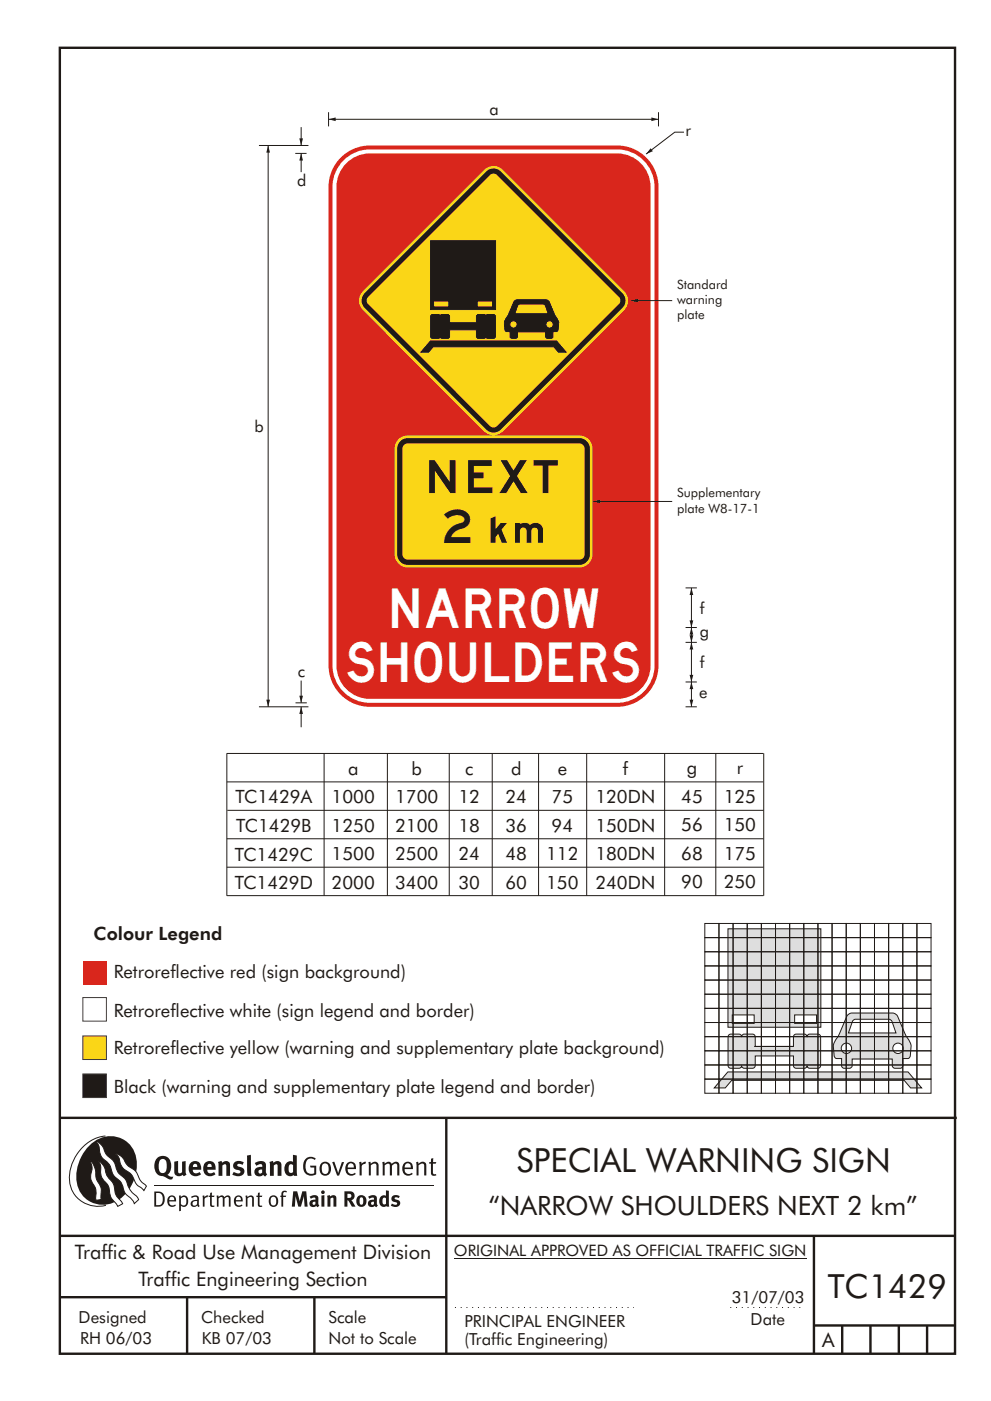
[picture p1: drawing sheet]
<svg xmlns="http://www.w3.org/2000/svg" width="210mm" height="297mm" viewBox="0 0 210 297" stroke-linecap="round" stroke-linejoin="round" font-family="sans-serif">
<g fill="none" stroke="#1f1a17" stroke-width=".51">
<path d="M12.7 10.1h189.9v276.9h-189.9zM12.7 237h190.3M94.7 236.9v50.1M12.7 262h190M12.7 275h82M39.7 275v12M66.7 275v12M172.7 262v25M172.7 281h30M178.7 281v6M184.7 281v6M190.7 281v6"/>
<path d="M196.7 281v6"/>
</g>
<path d="M96.3 266.7h74.7" fill="none" stroke="#1f1a17" stroke-width=".21"/>
<path d="M17.6 211.5h5v5h-5z" fill-rule="evenodd" fill="#fff" stroke="#291770" stroke-width=".21"/>
<path d="M17.6 219.6h5v5h-5z" fill-rule="evenodd" fill="#fad617" stroke="#291770" stroke-width=".21"/>
<path d="M17.6 227.7h5v5h-5z" fill-rule="evenodd" fill="#1f1a17" stroke="#291770" stroke-width=".21"/>
<path d="M17.6 203.8h5v5h-5z" fill="#d9261c"/>
<g fill="#1f1a17">
<path d="M64.9 245.6a1.61 1.61 0 0 1 2.1 .1l-.2 .2a1.17 1.17 0 0 0-1.4-.1 1.17 1.17 0 0 0-.6 1.2 1.42 1.42 0 0 0 1.2 1.9l.7-.2v-1.2h-.8l-.1-.4h1.3v1.9a1.82 1.82 0 0 1-2.2-.1 1.82 1.82 0 0 1-.6-2.1l.2-.7z" fill-rule="evenodd"/>
<path d="M68.2 246.6a1.77 1.77 0 0 0 .4 2.6 1.39 1.39 0 0 0 1.4-.5 1.39 1.39 0 0 0 .2-1.5 1.19 1.19 0 0 0-2-.6zM68.5 246.8a.83 .83 0 0 1 1 .1 .83 .83 0 0 1 .2 1 .75 .75 0 0 1-.6 1 .75 .75 0 0 1-.8-.8v-.9z" fill-rule="evenodd"/>
<path d="M70.5 246.4l.4-.1 .8 2.4 .8-2.3h.5l-1.1 2.8h-.4z" fill-rule="evenodd"/>
<path d="M73.6 246.7a1.74 1.74 0 0 0 .5 2.5h.9l.5-.3-.2-.3a.89 .89 0 0 1-1.1 .2 .89 .89 0 0 1-.4-.9h1.7a1.15 1.15 0 0 0-.4-1.4 1.15 1.15 0 0 0-1.5 .2zM74 246.9a.67 .67 0 0 1 .8-.1 .67 .67 0 0 1 .3 .7h-1.3z" fill-rule="evenodd"/>
<path d="M76.2 246.4l.4-.1 .1 .5 .5-.4 .5-.1-.2 .5a.61 .61 0 0 0-.8 .6v1.8h-.4z" fill-rule="evenodd"/>
<path d="M78.1 246.4l.5-.1 .1 .5a.89 .89 0 0 1 .9-.5 .89 .89 0 0 1 .7 .8v2.1h-.4v-2.1l-.1-.3-.3-.1-.8 .4v2.1h-.4z" fill-rule="evenodd"/>
<path d="M81.1 246.4l.4-.1 .1 .4a.83 .83 0 0 1 .8-.4 .83 .83 0 0 1 .7 .5 .86 .86 0 0 1 .9-.5 .86 .86 0 0 1 .7 .8v2.1h-.4l-.1-2.3a.5 .5 0 0 0-.8 0l-.2 .2v2.1h-.5v-2.2l-.4-.3-.7 .4v2.1h-.4z" fill-rule="evenodd"/>
<path d="M85.7 246.7a1.74 1.74 0 0 0 .5 2.5h.9l.5-.3-.2-.3a.89 .89 0 0 1-1.1 .2 .89 .89 0 0 1-.4-.9h1.7a1.15 1.15 0 0 0-.5-1.4 1.15 1.15 0 0 0-1.4 .2zM86 246.9a.67 .67 0 0 1 .9-.1 .67 .67 0 0 1 .3 .7h-1.3z" fill-rule="evenodd"/>
<path d="M88.3 246.4l.4-.1 .1 .5a.89 .89 0 0 1 .9-.5 .89 .89 0 0 1 .7 .8v2.1h-.4v-2.1l-.1-.3-.3-.1-.8 .4v2.1h-.4z" fill-rule="evenodd"/>
<path d="M91.5 245.7l.4-.2v.9h.7l-.2 .3h-.5v2.1l.1 .1h.5l.1 .3a.71 .71 0 0 1-1.2-.5v-2h-.3v-.3h.3z" fill-rule="evenodd"/>
<path d="M37 246.3l.8-.2v2a.46 .46 0 0 0 .2 .7 .46 .46 0 0 0 .6-.3v-2.2l.8-.1v2.3l.2 .6-.6 .3-.2-.3a1.03 1.03 0 0 1-1.2 .2 1.03 1.03 0 0 1-.6-1z" fill-rule="evenodd"/>
<path d="M40.4 246.6a1.64 1.64 0 0 0 0 2.3 1.64 1.64 0 0 0 2.3 .1l-.4-.5a.78 .78 0 0 1-.9 .3 .78 .78 0 0 1-.5-.8h1.8a1.37 1.37 0 0 0-.6-1.6 1.37 1.37 0 0 0-1.7 .2zM41 246.9a.48 .48 0 0 1 .7-.1 .48 .48 0 0 1 .2 .6h-1z" fill-rule="evenodd"/>
<path d="M43.5 246.6a1.65 1.65 0 0 0-.2 2 1.65 1.65 0 0 0 1.9 .7l.5-.3-.3-.5a.78 .78 0 0 1-.9 .3 .78 .78 0 0 1-.5-.8h1.8a1.37 1.37 0 0 0-.6-1.6 1.37 1.37 0 0 0-1.7 .2zM44.1 246.9a.48 .48 0 0 1 .6-.1 .48 .48 0 0 1 .2 .6h-.9z" fill-rule="evenodd"/>
<path d="M46.3 246.4l.7-.3 .1 .4a.95 .95 0 0 1 1-.3 .95 .95 0 0 1 .7 .9v2.2h-.8v-2.3l-.3-.2-.5 .3v2.2h-.8z" fill-rule="evenodd"/>
<path d="M49.7 246.5a1.73 1.73 0 0 1 2-.1l-.2 .6-.6-.2a.42 .42 0 0 0-.6 .3l.2 .2a1.23 1.23 0 0 1 1.4 1 1.47 1.47 0 0 1-2.3 .9l-.3-.1 .3-.6 .7 .3a.47 .47 0 0 0 .7-.3 .87 .87 0 0 0-1-.6l-.4-.2-.1-.4z" fill-rule="evenodd"/>
<path d="M54.1 246.6l.3 .6 .3-.2a.62 .62 0 0 1 .9 0v.4a1.21 1.21 0 0 0-1.3 .3 1.21 1.21 0 0 0-.2 1.4 1.19 1.19 0 0 0 1.7 0l.5 .3 .4-.4-.3-.4v-1.3a.96 .96 0 0 0-1.3-1.1zM55 248.1l.6-.1v.6a.43 .43 0 0 1-.6 .1 .43 .43 0 0 1 0-.6z" fill-rule="evenodd"/>
<path d="M57.2 246.4l.7-.3 .1 .4a.95 .95 0 0 1 1-.3 .95 .95 0 0 1 .7 .9v2.2h-.8v-2.3l-.3-.2-.5 .3v2.2h-.8z" fill-rule="evenodd"/>
<path d="M62.2 244.8v1.6a1.29 1.29 0 0 0-1.4 .1 1.29 1.29 0 0 0-.5 1.3 1.24 1.24 0 0 0 .5 1.4 1.24 1.24 0 0 0 1.5-.1l.1 .2h.7l-.1-4.3zM61.5 246.9h.4l.3 .1v1.5l-.3 .2a.48 .48 0 0 1-.6-.5 1.52 1.52 0 0 1 .2-1.3z" fill-rule="evenodd"/>
<path d="M52.4 245l.8-.2 .2 4.5h-.8l-.1-.2z" fill-rule="evenodd"/>
</g>
<path d="M22.4 240.9a9 9 0 0 0-7.4 10.8 6.2 6.2 0 0 0 7.5 3.9M32.7 251.4h59.4" fill="none" stroke="#1f1a17" stroke-width=".21"/>
<path d="M19.1 242.7a5.7 5.7 0 0 1 6.5-1.4 5.7 5.7 0 0 1 3.4 5.7 8.6 8.6 0 0 1-6.2 8.4 5.7 5.7 0 0 1-6.5-7.1 9.9 9.9 0 0 1 2.8-5.6z" fill-rule="evenodd" fill="#1f1a17"/>
<path d="M24.4 244.6a3.1 3.1 0 0 1 2.3 2.1l.8 .8a3.2 3.2 0 0 1 2 2.3l.4 .7 1.2 1-.6 .9-.2-.3a3.5 3.5 0 0 1-1.9-2 3.8 3.8 0 0 0-2.1-2.2 3.5 3.5 0 0 1-1-2.3zM20.4 242a3.4 3.4 0 0 1 1.9 2.4l.7 .9a3.3 3.3 0 0 1 1.7 2.5 4.4 4.4 0 0 0 1.7 2l.3 .3a6.1 6.1 0 0 0 2.5 3.7l.2 .5-.9 .9a6.1 6.1 0 0 0-1.9-2.2l-.4-.7a3.6 3.6 0 0 0-1.9-2.8l-.6-1.1a3.6 3.6 0 0 0-1.9-2.8 3.7 3.7 0 0 1-.8-2.4zM21 246.2a3.4 3.4 0 0 1 1.5 2.7l.6 .9a3.8 3.8 0 0 1 1.4 3.1l.3 .8 1.2 1.5-1 .6-.5-.8a3.2 3.2 0 0 1-1.3-2.8 4.3 4.3 0 0 0-1.4-2.2 4.7 4.7 0 0 1-.5-2.9zM19.2 246.1a5.1 5.1 0 0 1 1.2 3.7l.3 .7a3.1 3.1 0 0 1 .7 3l.1 .8-1.1 .2-.1-.8a3.5 3.5 0 0 0-.9-3.2 3.6 3.6 0 0 1 .1-2.6z" fill-rule="evenodd" fill="#fff" stroke="#1f1a17" stroke-width=".21"/>
<g fill="#1f1a17">
<path d="M33.4 245.5a2.51 2.51 0 0 0 .4 3.7l.8 .2a2.78 2.78 0 0 0 2 .6l.2-.5h-.6l-.7-.4a2.56 2.56 0 0 0 0-3.8 1.83 1.83 0 0 0-2.1 .2zM34 245.9a.87 .87 0 0 1 1 0 .87 .87 0 0 1 .4 .9v.4a1.17 1.17 0 0 1-.9 1.5h-.3a2.38 2.38 0 0 1-.2-2.8z" fill-rule="evenodd"/>
<path d="M33.1 252.9v2.6a1.12 1.12 0 0 0 1.2-.3 1.12 1.12 0 0 0 .2-1.1l-.1-.6-.3-.4zM32.7 252.6h1.1a1.67 1.67 0 0 1 1.2 1.7 1.67 1.67 0 0 1-1.3 1.5h-1zM36.1 253.9l-.2 .6h1.1a.55 .55 0 0 0-.3-.7 .55 .55 0 0 0-.6 .1zM35.8 253.8a.95 .95 0 0 1 1.2-.2 .95 .95 0 0 1 .4 1.1h-1.5a.72 .72 0 0 0 .4 .8 .72 .72 0 0 0 .9-.1l.1 .2a1.15 1.15 0 0 1-1.5 0 1.15 1.15 0 0 1-.2-1.5zM38.4 254.1v1.2a.7 .7 0 0 0 .9 .1 .7 .7 0 0 0 .2-.9 .61 .61 0 0 0-.4-.7 .61 .61 0 0 0-.7 .3zM38 253.5l.3-.1 .1 .4a.95 .95 0 0 1 1.2-.1 .95 .95 0 0 1 .3 1.1 .92 .92 0 0 1-.5 1 .92 .92 0 0 1-1-.2v1.1l-.4 .1zM40.9 254.9a.5 .5 0 0 0 .2 .7 .5 .5 0 0 0 .7-.3v-.7zM40.5 253.8a1 1 0 0 1 1.7 .2v1.4l.2 .3-.2 .2-.3-.3a.78 .78 0 0 1-1.4-.1 .78 .78 0 0 1 .8-1.1h.5a.58 .58 0 0 0-.3-.7 .58 .58 0 0 0-.7 .3zM43 253.5l.3-.1 .1 .4 .3-.3h.5l-.2 .3a.52 .52 0 0 0-.6 .6v1.4h-.4zM44.6 252.9l.4-.1-.1 .7h.6l-.1 .3h-.5v1.5a.35 .35 0 0 0 .6 .3v.2a.57 .57 0 0 1-.6 .1 .57 .57 0 0 1-.3-.5v-1.6h-.3v-.3h.3zM45.9 253.5l.4-.1 .1 .4 .2-.2a.64 .64 0 0 1 1 .2 .7 .7 0 0 1 .8-.4 .7 .7 0 0 1 .5 .7v1.7h-.4v-1.7l-.2-.3-.7 .3v1.7h-.3v-1.6a.38 .38 0 0 0-.3-.5 .38 .38 0 0 0-.5 .3l-.1 .1v1.7h-.4zM50.2 253.9l-.2 .6h1.1a.55 .55 0 0 0-.2-.7 .55 .55 0 0 0-.7 .1zM49.9 253.8a.95 .95 0 0 1 1.2-.2 .95 .95 0 0 1 .4 1.1h-1.5a.72 .72 0 0 0 .4 .8 .72 .72 0 0 0 .9-.1l.1 .2a1.15 1.15 0 0 1-1.5 0 1.15 1.15 0 0 1-.2-1.5zM52.1 253.5l.3-.1 .1 .4a.72 .72 0 0 1 .8-.4 .72 .72 0 0 1 .6 .7v1.7h-.4v-1.5a.45 .45 0 0 0-.3-.6 .45 .45 0 0 0-.5 .3l-.2 .1v1.7h-.3zM54.7 252.9l.4-.1v.7h.6l-.1 .3h-.5v1.5a.35 .35 0 0 0 .5 .3v.2a.57 .57 0 0 1-.6 .1 .57 .57 0 0 1-.3-.5v-1.6h-.3v-.3h.3zM57.6 253.9l-.2 .7a.65 .65 0 0 0 .3 .9 .65 .65 0 0 0 .8-.3l.1-.1a.93 .93 0 0 0-.7-1.4zM57.3 253.8a1.12 1.12 0 0 1 1.4 0 1.12 1.12 0 0 1 .2 1.4 1.01 1.01 0 0 1-1.2 .7 1.01 1.01 0 0 1-.7-1.2zM59.9 252.6l.5-.2 .5 .2-.2 .2-.3-.1-.3 .2v.6h.6l-.1 .3h-.5v2h-.4v-2h-.2v-.3h.2zM62.2 252.6l-.3 3.2h.7l.1-2.2 .6 2.2h.5l.7-2.2 .1 2.2h.7l-.3-3.2h-.9l-.5 2.1-.5-2.1zM65.7 253.7l.3 .5a.51 .51 0 0 1 .5-.3 .51 .51 0 0 1 .4 .4v.1a.88 .88 0 0 0-1.1 .3 .88 .88 0 0 0 .2 1.1 .9 .9 0 0 0 1.1-.1l.3 .3 .4-.4-.3-.3v-1.1a.87 .87 0 0 0-.4-.8 .87 .87 0 0 0-1 .1zM66.4 254.9l.5-.1v.5l-.1 .1h-.3l-.2-.1zM68.2 253.5v2.3h.6v-2.4zM68.1 252.8a.4 .4 0 0 0 .8 0 .4 .4 0 0 0-.8 0zM69.4 253.5l.1 2.3h.6v-1.7a.33 .33 0 0 1 .4-.2 .33 .33 0 0 1 .2 .4v1.5h.7v-1.7a.75 .75 0 0 0-.6-.7 .75 .75 0 0 0-.8 .3v-.3zM73.1 252.6v3.2h.6v-1.3l.3 .2 .7 1.1h.7l-.9-1.4a.94 .94 0 0 0 .7-1 .94 .94 0 0 0-.9-.8zM73.7 253.1a.51 .51 0 0 1 .7 .1 .51 .51 0 0 1-.1 .8h-.6zM75.9 253.7a1.19 1.19 0 0 0-.1 1.8 1.19 1.19 0 0 0 1.7-.1 1.19 1.19 0 0 0 0-1.6 1.19 1.19 0 0 0-1.6-.1zM76.5 253.9h.2a.99 .99 0 0 1 0 1.5 1.06 1.06 0 0 1-.2-1.5zM78.1 253.7l.3 .5a.51 .51 0 0 1 .5-.3 .51 .51 0 0 1 .4 .4v.1a.88 .88 0 0 0-1.1 .3 .88 .88 0 0 0 .2 1.1 .9 .9 0 0 0 1.1-.1l.3 .3 .4-.4-.2-.3v-1.1a.87 .87 0 0 0-.5-.8 .87 .87 0 0 0-1 .1zM78.9 254.9l.4-.1v.5l-.1 .1h-.3l-.2-.1zM81.9 252.4v1.2a1.2 1.2 0 0 0-1.4 .5 1.2 1.2 0 0 0 .2 1.5l.5 .3 .8-.2v.1h.6l-.1-3.3zM81.4 254l.5 .1-.1 1.2a.46 .46 0 0 1-.5 0 .46 .46 0 0 1-.2-.6zM83.3 253.6a.79 .79 0 0 0-.2 1 .79 .79 0 0 0 1 .3 .33 .33 0 0 1 0 .5 .33 .33 0 0 1-.5 0l-.5-.2-.2 .4a1.15 1.15 0 0 0 1.2 .3 1.15 1.15 0 0 0 .8-1 1.49 1.49 0 0 0-1.2-.7 .4 .4 0 0 1 .3-.4 .4 .4 0 0 1 .4 .1l.2 .1 .2-.4a1.47 1.47 0 0 0-1.5 0z" fill-rule="evenodd"/>
</g>
<path d="M96.5 277.2h38M154.9 277.2h15.8" fill="none" stroke="#1f1a17" stroke-width=".21" stroke-dasharray=".2 1" stroke-linecap="butt"/>
<path d="M179.8 215.2l-1.8 4.1-1.2 2.2 .2 2.6 .5 .3h1.1v1.6l.2 .4 1.5 .1 .4-.3 .1-1.7h8.5v1.5l.3 .4 1.5 .1 .4-.3v-1.8h1.1l.5-.3 .2-2.6-1.2-2.2-1.8-4.1-.9-.4h-8.7zM181 216.3l-1 2.7h10.1l-.9-2.5-.5-.4h-7.2zM178.5 222.3a1.1 1.1 0 0 1 2.2 0 1.1 1.1 0 0 1-2.2 0zM189.4 222.3a1.1 1.1 0 0 1 2.2 0 1.1 1.1 0 0 1-2.2 0zM154.6 219.4l.4-.2 1.8 .1h.2l.4 .4 .3-.4 .2-.1 1.8 .1a.58 .58 0 0 1 .5 .5v2.1h8.1v-2.1a.58 .58 0 0 1 .6-.6l1.8 .1h.2l.3 .4 .3-.4 .3-.1 1.7 .1a.58 .58 0 0 1 .6 .5v6.1a.58 .58 0 0 1-.6 .6h-1.7l-.3-.1-.3-.4-.3 .4-.2 .1h-1.8a.58 .58 0 0 1-.6-.6v-2h-8.1v2a.58 .58 0 0 1-.5 .6h-1.8l-.2-.1-.4-.4-.3 .4-.2 .1h-1.8a.58 .58 0 0 1-.5-.6v-6.1zM155.4 215.2h4.6v1.8h-4.6zM168.6 215.2h4.6v1.8h-4.6zM154.4 196.9h19.8v20.9h-19.8zM160.1 221.9h8.1zM154.4 227.3l-2.9 3.4h2.4l1.3-1.6h36.6l1.4 1.6h2.3l-2.8-3.4z" fill-rule="evenodd" fill="#dedede" stroke="#1f1a17" stroke-width=".21"/>
<g fill="none" stroke="#1f1a17" stroke-width=".21">
<path d="M145.1 28h-1.9l-6.1 4.7M149.5 198.8h3v3h-3zM149.5 195.8h3v3h-3zM152.5 198.8h3v3h-3zM152.5 195.8h3v3h-3zM155.5 198.8h3v3h-3zM155.5 195.8h3v3h-3zM158.5 198.8h3v3h-3zM158.5 195.8h3v3h-3zM161.5 198.8h3v3h-3zM161.5 195.8h3v3h-3zM164.5 198.8h3v3h-3z"/>
<path d="M164.5 195.8h3v3h-3zM167.5 198.8h3v3h-3zM167.5 195.8h3v3h-3zM170.5 198.8h3v3h-3zM170.5 195.8h3v3h-3zM173.5 198.8h3v3h-3zM173.5 195.8h3v3h-3zM176.5 198.8h3v3h-3zM176.5 195.8h3v3h-3zM179.5 198.8h3v3h-3zM179.5 195.8h3v3h-3zM182.5 198.8h3v3h-3z"/>
<path d="M182.5 195.8h3v3h-3zM185.5 198.8h3v3h-3zM185.5 195.8h3v3h-3zM188.5 198.8h3v3h-3zM188.5 195.8h3v3h-3zM191.5 198.8h3v3h-3zM191.5 195.8h3v3h-3zM194.5 198.8h3v3h-3zM194.5 195.8h3v3h-3zM149.5 201.8h3v3h-3zM149.5 204.8h3v3h-3zM149.5 207.8h3v3h-3z"/>
<path d="M149.5 210.8h3v3h-3zM149.5 213.8h3v3h-3zM149.5 216.8h3v3h-3zM149.5 219.8h3v3h-3zM152.5 201.8h3v3h-3zM152.5 204.8h3v3h-3zM152.5 207.8h3v3h-3zM152.5 210.8h3v3h-3zM152.5 213.8h3v3h-3zM152.5 216.8h3v3h-3zM152.5 219.8h3v3h-3zM155.5 201.8h3v3h-3z"/>
<path d="M155.5 204.8h3v3h-3zM155.5 207.8h3v3h-3zM155.5 210.8h3v3h-3zM155.5 213.8h3v3h-3zM155.5 216.8h3v3h-3zM155.5 219.8h3v3h-3zM158.5 201.8h3v3h-3zM158.5 204.8h3v3h-3zM158.5 207.8h3v3h-3zM158.5 210.8h3v3h-3zM158.5 213.8h3v3h-3zM158.5 216.8h3v3h-3z"/>
<path d="M158.5 219.8h3v3h-3zM161.5 201.8h3v3h-3zM161.5 204.8h3v3h-3zM161.5 207.8h3v3h-3zM161.5 210.8h3v3h-3zM161.5 213.8h3v3h-3zM161.5 216.8h3v3h-3zM161.5 219.8h3v3h-3zM164.5 201.8h3v3h-3zM164.5 204.8h3v3h-3zM164.5 207.8h3v3h-3zM164.5 210.8h3v3h-3z"/>
<path d="M164.5 213.8h3v3h-3zM164.5 216.8h3v3h-3zM164.5 219.8h3v3h-3zM167.5 201.8h3v3h-3zM167.5 204.8h3v3h-3zM167.5 207.8h3v3h-3zM167.5 210.8h3v3h-3zM167.5 213.8h3v3h-3zM167.5 216.8h3v3h-3zM167.5 219.8h3v3h-3zM170.5 201.8h3v3h-3zM170.5 204.8h3v3h-3z"/>
<path d="M170.5 207.8h3v3h-3zM170.5 210.8h3v3h-3zM170.5 213.8h3v3h-3zM170.5 216.8h3v3h-3zM170.5 219.8h3v3h-3zM173.5 201.8h3v3h-3zM173.5 204.8h3v3h-3zM173.5 207.8h3v3h-3zM173.5 210.8h3v3h-3zM173.5 213.8h3v3h-3zM173.5 216.8h3v3h-3zM173.5 219.8h3v3h-3z"/>
<path d="M176.5 201.8h3v3h-3zM176.5 204.8h3v3h-3zM176.5 207.8h3v3h-3zM176.5 210.8h3v3h-3zM176.5 213.8h3v3h-3zM176.5 216.8h3v3h-3zM176.5 219.8h3v3h-3zM179.5 201.8h3v3h-3zM179.5 204.8h3v3h-3zM179.5 207.8h3v3h-3zM179.5 210.8h3v3h-3zM179.5 213.8h3v3h-3z"/>
<path d="M179.5 216.8h3v3h-3zM179.5 219.8h3v3h-3zM182.5 201.8h3v3h-3zM182.5 204.8h3v3h-3zM182.5 207.8h3v3h-3zM182.5 210.8h3v3h-3zM182.5 213.8h3v3h-3zM182.5 216.8h3v3h-3zM182.5 219.8h3v3h-3zM185.5 201.8h3v3h-3zM185.5 204.8h3v3h-3zM185.5 207.8h3v3h-3z"/>
<path d="M185.5 210.8h3v3h-3zM185.5 213.8h3v3h-3zM185.5 216.8h3v3h-3zM185.5 219.8h3v3h-3zM188.5 201.8h3v3h-3zM188.5 204.8h3v3h-3zM188.5 207.8h3v3h-3zM188.5 210.8h3v3h-3zM188.5 213.8h3v3h-3zM188.5 216.8h3v3h-3zM188.5 219.8h3v3h-3zM191.5 201.8h3v3h-3z"/>
<path d="M191.5 204.8h3v3h-3zM191.5 207.8h3v3h-3zM191.5 210.8h3v3h-3zM191.5 213.8h3v3h-3zM191.5 216.8h3v3h-3zM191.5 219.8h3v3h-3zM194.5 201.8h3v3h-3zM194.5 204.8h3v3h-3zM194.5 207.8h3v3h-3zM194.5 210.8h3v3h-3zM194.5 213.8h3v3h-3zM194.5 216.8h3v3h-3z"/>
<path d="M194.5 219.8h3v3h-3zM149.5 222.8h3v3h-3zM149.5 225.8h3v3h-3zM149.5 228.8h3v3h-3zM152.5 222.8h3v3h-3zM152.5 225.8h3v3h-3zM152.5 228.8h3v3h-3zM155.5 222.8h3v3h-3zM155.5 225.8h3v3h-3zM155.5 228.8h3v3h-3zM158.5 222.8h3v3h-3zM158.5 225.8h3v3h-3z"/>
<path d="M158.5 228.8h3v3h-3zM161.5 222.8h3v3h-3zM161.5 225.8h3v3h-3zM161.5 228.8h3v3h-3zM164.5 222.8h3v3h-3zM164.5 225.8h3v3h-3zM164.5 228.8h3v3h-3zM167.5 222.8h3v3h-3zM167.5 225.8h3v3h-3zM167.5 228.8h3v3h-3zM170.5 222.8h3v3h-3zM170.5 225.8h3v3h-3z"/>
<path d="M170.5 228.8h3v3h-3zM173.5 222.8h3v3h-3zM173.5 225.8h3v3h-3zM173.5 228.8h3v3h-3zM176.5 222.8h3v3h-3zM176.5 225.8h3v3h-3zM176.5 228.8h3v3h-3zM179.5 222.8h3v3h-3zM179.5 225.8h3v3h-3zM179.5 228.8h3v3h-3zM182.5 222.8h3v3h-3zM182.5 225.8h3v3h-3z"/>
<path d="M182.5 228.8h3v3h-3zM185.5 222.8h3v3h-3zM185.5 225.8h3v3h-3zM185.5 228.8h3v3h-3zM188.5 222.8h3v3h-3zM188.5 225.8h3v3h-3zM188.5 228.8h3v3h-3zM191.5 222.8h3v3h-3zM191.5 225.8h3v3h-3zM191.5 228.8h3v3h-3zM194.5 222.8h3v3h-3zM194.5 225.8h3v3h-3z"/>
<path d="M194.5 228.8h3v3h-3z"/>
</g>
<path d="M138 31.4l.5 .7-1.4 .6z" fill-rule="evenodd" fill="#1f1a17"/>
<path d="M139.7 23.8v3M145.5 133h2.3M145.5 136.2h2.3M145.5 124.6h2.3M145.5 144.6h2.3M146.7 144.6v5.3" fill="none" stroke="#1f1a17" stroke-width=".21"/>
<g fill="#1f1a17">
<path d="M146.7 144.6l.4 1.5h-.8l.4-1.5 .4 1.5z" fill-rule="evenodd"/>
<path d="M146.3 148.3h.8l-.4 1.6 .4-1.6-.4 1.6z" fill-rule="evenodd"/>
</g>
<path d="M146.7 133v3.2" fill="none" stroke="#1f1a17" stroke-width=".21"/>
<g fill="#1f1a17">
<path d="M146.7 133l.4 1.6h-.8l.4-1.6 .4 1.6z" fill-rule="evenodd"/>
<path d="M146.3 134.7h.8l-.4 1.5 .4-1.5-.4 1.5z" fill-rule="evenodd"/>
</g>
<path d="M69.7 25.3h70" fill="none" stroke="#1f1a17" stroke-width=".21"/>
<g fill="#1f1a17">
<path d="M69.7 25.3l1.5-.4v.8l-1.5-.4 1.5-.4z" fill-rule="evenodd"/>
<path d="M138.2 24.9l1.5 .4-1.5 .4v-.8l1.5 .4z" fill-rule="evenodd"/>
</g>
<path d="M146.7 136.2v8.4" fill="none" stroke="#1f1a17" stroke-width=".21"/>
<g fill="#1f1a17">
<path d="M146.7 136.2l.4 1.5h-.8l.4-1.5 .4 1.5z" fill-rule="evenodd"/>
<path d="M146.3 143.1h.8l-.4 1.5 .4-1.5-.4 1.5z" fill-rule="evenodd"/>
</g>
<path d="M146.7 124.6v8.4" fill="none" stroke="#1f1a17" stroke-width=".21"/>
<g fill="#1f1a17">
<path d="M146.7 124.6l.4 1.6h-.8l.4-1.6 .4 1.6z" fill-rule="evenodd"/>
<path d="M146.3 131.5h.8l-.4 1.5 .4-1.5-.4 1.5z" fill-rule="evenodd"/>
</g>
<path d="M72.3 33.4a8.7 8.7 0 0 1 6.2-2.6h52.5a8.8 8.8 0 0 1 8.7 8.8v101.5a8.8 8.8 0 0 1-8.7 8.8h-52.5a8.8 8.8 0 0 1-8.8-8.8v-101.5a8.7 8.7 0 0 1 2.6-6.2zM72.9 34a7.9 7.9 0 0 1 5.6-2.3h52.5a7.9 7.9 0 0 1 7.9 7.9v101.5a7.9 7.9 0 0 1-7.9 7.9h-52.5a7.9 7.9 0 0 1-8-7.9v-101.5a7.9 7.9 0 0 1 2.4-5.6zM73.8 34.3a7 7 0 0 1 4.7-1.8h52.5a7.1 7.1 0 0 1 7 7.1v101.5a7.1 7.1 0 0 1-7 7.1h-52.5a7.1 7.1 0 0 1-7.1-7.1v-101.5a7.1 7.1 0 0 1 2.4-5.3z" fill-rule="evenodd" fill="#d9261c"/>
<path d="M102.7 36a2.82 2.82 0 0 1 4 0l25.7 25.7a2.82 2.82 0 0 1 0 4l-25.7 25.8a2.82 2.82 0 0 1-4 0l-25.7-25.8a2.82 2.82 0 0 1 0-4z" fill-rule="evenodd" fill="#fad617"/>
<path d="M77.3 62.2l25.9-25.8a2.19 2.19 0 0 1 3.1 0l25.8 25.8a2.19 2.19 0 0 1 0 3.1l-25.8 25.8a2.19 2.19 0 0 1-3.1 0l-25.9-25.8a2.19 2.19 0 0 1 0-3.1z" fill-rule="evenodd" fill="#1f1a17"/>
<path d="M78.1 63l25.9-25.9a1.05 1.05 0 0 1 1.5 0l25.8 25.9a1.05 1.05 0 0 1 0 1.5l-25.8 25.8a1.05 1.05 0 0 1-1.5 0l-25.9-25.8a1.05 1.05 0 0 1 0-1.5z" fill-rule="evenodd" fill="#fad617"/>
<path d="M133.9 63.7h8.7" fill="none" stroke="#1f1a17" stroke-width=".21"/>
<path d="M133.9 63.7l1.5-.4v.8l-1.5-.4 1.5-.4z" fill-rule="evenodd" fill="#1f1a17"/>
<path d="M125.9 106.3h16.7" fill="none" stroke="#1f1a17" stroke-width=".21"/>
<path d="M125.9 106.3l1.5-.4v.8l-1.5-.4 1.5-.4z" fill-rule="evenodd" fill="#1f1a17"/>
<path d="M109.2 63.8l-1.3 2.9-.6 .8a2.48 2.48 0 0 0-.2 2.4l.4 .4h.7v1.1l.4 .3h.8l.3-.1 .1-1.2h5.9l.1 1.2 .3 .1h.9l.3-.3v-1.1h.8l.3-.4a2.48 2.48 0 0 0-.2-2.4l-.5-.8-1.2-2.7-.4-.4-6.4-.1zM109.9 64.6l-.7 1.9h7.1l-.6-1.7-.4-.3h-5zM108.2 68.8a.77 .77 0 0 1 1.5 0 .77 .77 0 0 1-1.5 0zM115.8 68.8a.8 .8 0 0 1 1.6 0 .8 .8 0 0 1-1.6 0zM91.6 66.7h1.4l.4 .3 .4-.3h1.4l.2 .4v1.4h5.7v-1.4l.2-.4h1.4l.4 .3 .4-.3h1.4l.2 .4v4.4l-.4 .2h-1.2l-.4-.3-.4 .3h-1.4l-.2-.4v-1.4h-5.7v1.4l-.2 .4h-1.4l-.4-.3-.4 .3h-1.4l-.2-.4v-4.2zM92 63.8h3.2v1.3h-3.2zM101.2 63.8h3.3v1.3h-3.3zM91.3 51h13.8v14.7h-13.8zM95.3 68.5h5.7zM91.3 72.3l-2 2.4h1.6l1-1.2h25.6l1 1.2h1.6l-2-2.4z" fill-rule="evenodd" fill="#1f1a17" stroke="#1f1a17" stroke-width=".21"/>
<path d="M84.8 92.9l1.1-.5 .6-.1h36.4a2.81 2.81 0 0 1 2.8 2.8v22.4a2.81 2.81 0 0 1-2.8 2.8h-36.4a2.81 2.81 0 0 1-2.8-2.8v-22.4a2.81 2.81 0 0 1 1.1-2.2z" fill-rule="evenodd" fill="#fad617"/>
<path d="M84.9 93.5l1-.5 .6-.1h36.4a2.26 2.26 0 0 1 2.3 2.2v22.4a2.26 2.26 0 0 1-2.3 2.3h-36.4a2.26 2.26 0 0 1-2.2-2.3v-22.4v-.6z" fill-rule="evenodd" fill="#1f1a17"/>
<path d="M85.8 94.2l.7-.2h36.4a1.12 1.12 0 0 1 1.1 1.1v22.4a1.12 1.12 0 0 1-1.1 1.2h-36.4a1.12 1.12 0 0 1-1.1-1.2v-22.4v-.3z" fill-rule="evenodd" fill="#fad617"/>
<g fill="#1f1a17">
<path d="M91.1 97.6h1.1l3.2 4.6v-4.6h1.2v7h-1l-3.3-4.8v4.8h-1.2z" fill-rule="evenodd"/>
<path d="M99.3 97.6h5v1.2h-3.8v1.4h2.1v1.2h-2.1v1.9h4v1.3h-5.2z" fill-rule="evenodd"/>
<path d="M106.2 97.6h1.4l1.3 2.2 1.4-2.2h1.5l-2.1 3.3 2.3 3.7h-1.5l-1.6-2.5-1.5 2.5h-1.5l2.3-3.7z" fill-rule="evenodd"/>
<path d="M113.2 97.6h5.2v1.1h-2v5.9h-1.2v-5.9h-2z" fill-rule="evenodd"/>
<path d="M104.1 109.9l1.1-.4v2.7l1-1.3h1.4l-1.2 1.4 1.2 2.8h-1.1l-.8-1.9-.5 .7v1.2h-1.1z" fill-rule="evenodd"/>
<path d="M109.3 110.9h1v.2a1.72 1.72 0 0 1 2.1 .2 1.61 1.61 0 0 1 1.7-.4 1.61 1.61 0 0 1 1.1 1.3v2.9h-1.1v-2.6a.7 .7 0 0 0-.7-.6 .7 .7 0 0 0-.7 .7v2.5h-1v-2.5a.72 .72 0 0 0-.6-.8 .72 .72 0 0 0-.8 .7v2.6h-1z" fill-rule="evenodd"/>
</g>
<path d="M56.9 30.8v119.1M69.7 23.8v3M145.5 149.9h2.3" fill="none" stroke="#1f1a17" stroke-width=".21"/>
<g fill="#1f1a17">
<path d="M56.9 30.8l.4 1.6h-.8l.4-1.6 .4 1.6z" fill-rule="evenodd"/>
<path d="M56.5 148.3h.8l-.4 1.6 .4-1.6-.4 1.6z" fill-rule="evenodd"/>
</g>
<path d="M54.9 30.8h10.5M62.6 32.5h2.4M63.9 32.5v4M54.9 149.9h10.5M62.7 149h2.4" fill="none" stroke="#1f1a17" stroke-width=".21"/>
<path d="M63.9 32.5l.4 1.5h-.8l.4-1.5 .4 1.5z" fill-rule="evenodd" fill="#1f1a17"/>
<path d="M63.9 149.9v4.3" fill="none" stroke="#1f1a17" stroke-width=".21"/>
<path d="M63.9 149.9l.4 1.5h-.8l.4-1.5 .4 1.5z" fill-rule="evenodd" fill="#1f1a17"/>
<path d="M63.9 27v3.8" fill="none" stroke="#1f1a17" stroke-width=".21"/>
<path d="M63.5 29.3h.8l-.4 1.5z" fill-rule="evenodd" fill="#1f1a17"/>
<path d="M63.9 144.3v4.7" fill="none" stroke="#1f1a17" stroke-width=".21"/>
<path d="M63.5 147.5h.8l-.4 1.5z" fill-rule="evenodd" fill="#1f1a17"/>
<g fill="none" stroke="#1f1a17" stroke-width=".21">
<path d="M48.1 159.7h113.9M48.1 159.7v30.2M68.8 159.7v30.2M82.2 159.7v30.2M95.3 159.7v30.2M104.4 159.7v30.2M114.3 159.7v30.2M124.5 159.7v30.2M141 159.7v30.2M151.9 159.7v30.2M162 159.7v30.2M48.1 177.8h113.9"/>
<path d="M48.1 165.8h113.8M48.2 171.8h113.8M48.1 189.9h113.9M48.1 183.9h113.9"/>
</g>
<g font-size="8.4" fill="#fff">
<text x="83.2" y="133">NARROW</text>
<text x="73.7" y="144.5">SHOULDERS</text>
</g>
<g font-size="7.1" fill="#1f1a17">
<text x="109.6" y="248.4">SPECIAL WARNING SIGN</text>
<text x="175.6" y="275.3">TC1429</text>
</g>
<text font-size="7" fill="#1f1a17" x="94.2" y="115.1">2</text>
<text font-size="5.6" fill="#1f1a17" x="103.6" y="257.6">“NARROW SHOULDERS NEXT 2 km”</text>
<g font-size="4.2" fill="#1f1a17">
<text x="15.9" y="267">Traffic &amp; Road Use Management Division</text>
<text x="29.4" y="272.6">Traffic Engineering Section</text>
<text x="174.4" y="285.6">A</text>
</g>
<g font-size="3.9" fill="#1f1a17">
<text x="73.8" y="164.2">a</text>
<text x="87.3" y="164.2">b</text>
<text x="98.7" y="164.2">c</text>
<text x="108.4" y="164.2">d</text>
<text x="118.3" y="164.2">e</text>
<text x="132.1" y="164.2">f</text>
<text x="145.7" y="164.1">g</text>
<text x="156.3" y="164.1">r</text>
<text x="50" y="170.4">TC1429A</text>
<text x="70.4" y="170.3">1000</text>
<text x="83.8" y="170.3">1700</text>
<text x="97.3" y="170.3">12</text>
<text x="107.2" y="170.3">24</text>
<text x="117" y="170.3">75</text>
<text x="126.3" y="170.3">120DN</text>
<text x="144.5" y="170.2">45</text>
<text x="153.6" y="170.2">125</text>
<text x="50.1" y="176.4">TC1429B</text>
<text x="70.4" y="176.3">1250</text>
<text x="83.8" y="176.3">2100</text>
<text x="97.3" y="176.3">18</text>
<text x="107.2" y="176.3">36</text>
<text x="117" y="176.3">94</text>
<text x="126.3" y="176.3">150DN</text>
<text x="144.5" y="176.2">56</text>
<text x="153.6" y="176.2">150</text>
<text x="49.8" y="182.5">TC1429C</text>
<text x="70.4" y="182.4">1500</text>
<text x="83.8" y="182.4">2500</text>
<text x="97.3" y="182.4">24</text>
<text x="107.2" y="182.4">48</text>
<text x="115.9" y="182.4">112</text>
<text x="126.3" y="182.4">180DN</text>
<text x="144.5" y="182.3">68</text>
<text x="153.6" y="182.3">175</text>
<text x="49.8" y="188.5">TC1429D</text>
<text x="70.4" y="188.4">2000</text>
<text x="83.8" y="188.4">3400</text>
<text x="97.3" y="188.4">30</text>
<text x="107.2" y="188.4">60</text>
<text x="115.9" y="188.4">150</text>
<text x="126.3" y="188.4">240DN</text>
<text x="144.5" y="188.3">90</text>
<text x="153.6" y="188.3">250</text>
<text x="19.8" y="199.4">Colour Legend</text>
<text x="24.1" y="207.4">Retroreflective red (sign background)</text>
<text x="24.1" y="215.5">Retroreflective white (sign legend and border)</text>
<text x="24.1" y="223.5">Retroreflective yellow (warning and supplementary plate background)</text>
<text x="24.1" y="231.7">Black (warning and supplementary plate legend and border)</text>
</g>
<g font-size="3.5" fill="#1f1a17">
<text x="103.9" y="24.3">a</text>
<text x="145.4" y="28.9">r</text>
<text x="63" y="39.3">d</text>
<text x="54" y="91.6">b</text>
<text x="148.5" y="130.2">f</text>
<text x="148.5" y="135">g</text>
<text x="63.2" y="143.6">c</text>
<text x="148.5" y="141.7">f</text>
<text x="148.3" y="148">e</text>
<text x="16.7" y="280.5">Designed</text>
<text x="42.7" y="280.5">Checked</text>
<text x="69.7" y="280.5">Scale</text>
<text x="98.5" y="281.4">PRINCIPAL ENGINEER</text>
<text x="155.3" y="276.3">31/07/03</text>
<text x="159.3" y="281">Date</text>
<text x="17" y="284.9">RH 06/03</text>
<text x="42.8" y="284.9">KB 07/03</text>
<text x="69.7" y="285">Not to Scale</text>
<text x="98.5" y="285.1">(Traffic Engineering)</text>
</g>
<text font-size="3.4" fill="#1f1a17" x="96.3" y="266.3">ORIGINAL APPROVED AS OFFICIAL TRAFFIC SIGN</text>
<g font-size="2.7" fill="#1f1a17">
<text x="143.7" y="64.5">warning</text>
<text x="143.7" y="61.2">Standard</text>
<text x="143.7" y="67.7">plate</text>
<text x="143.7" y="105.4">Supplementary</text>
<text x="143.7" y="108.7">plate W8-17-1</text>
</g>
</svg>
